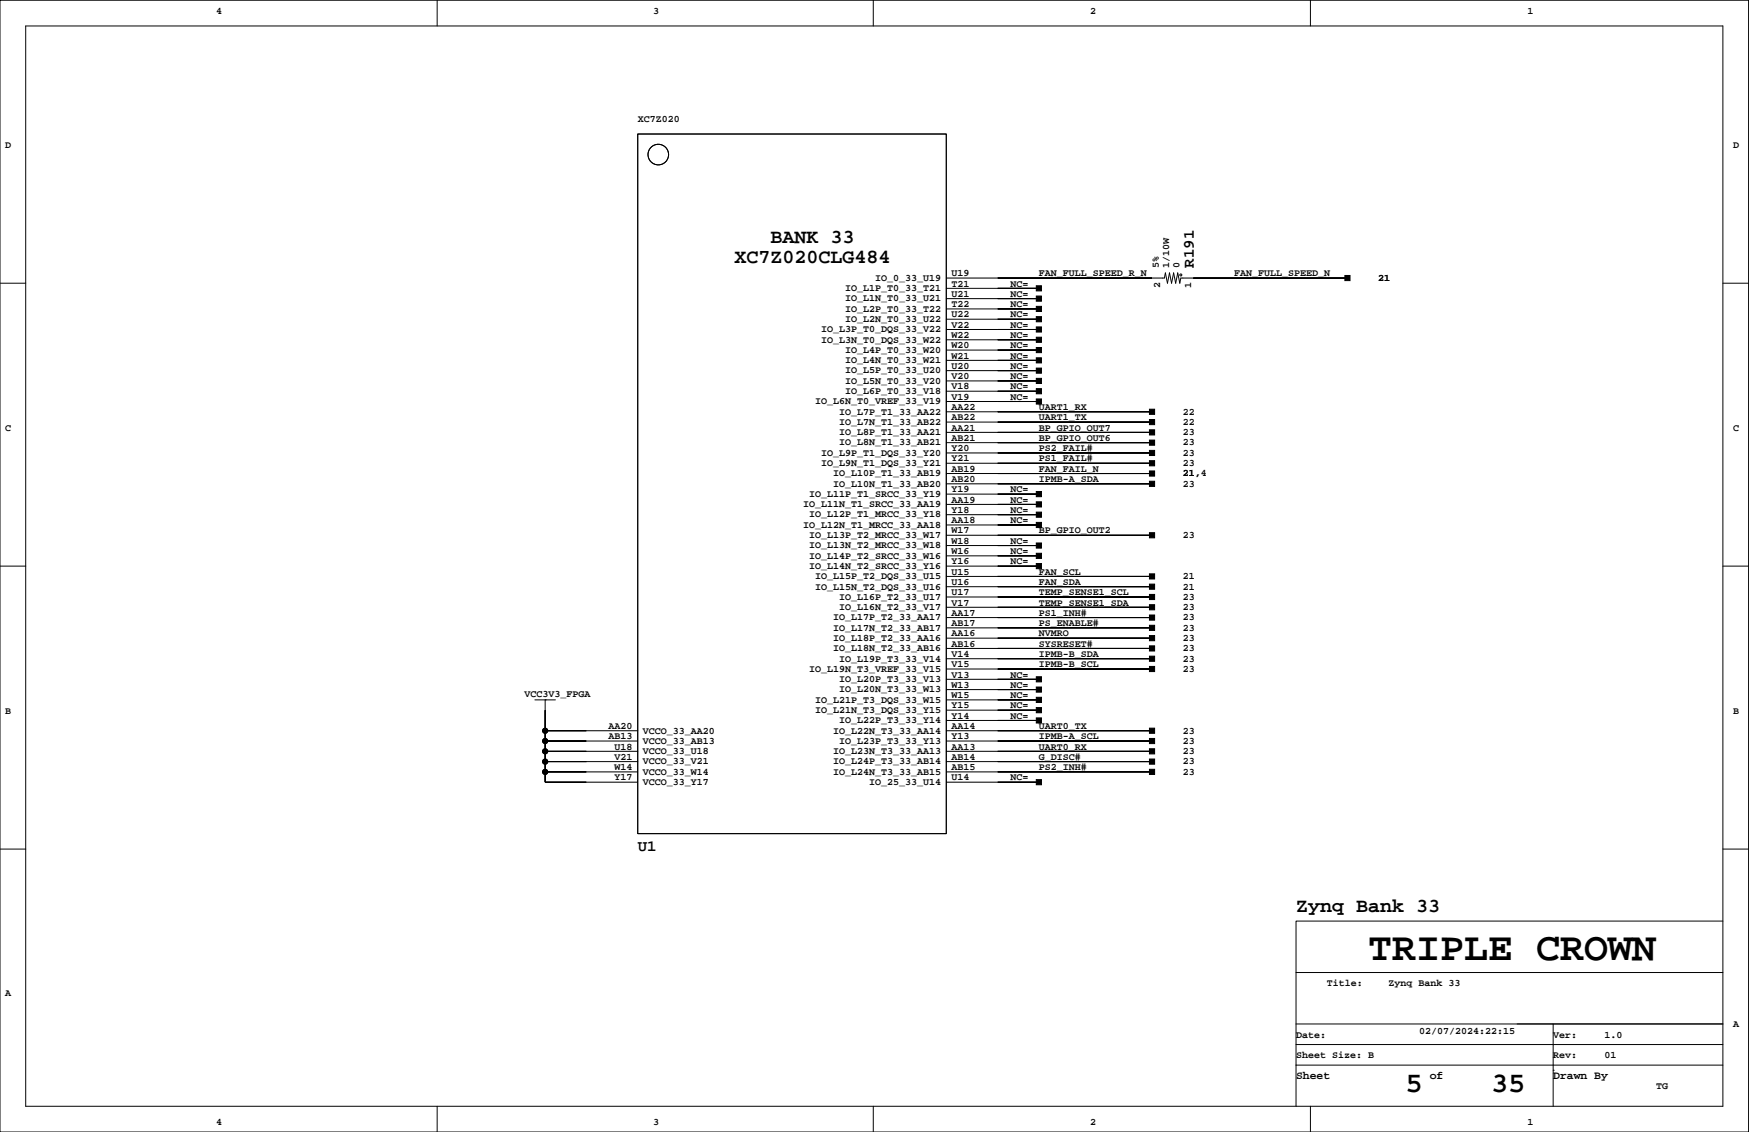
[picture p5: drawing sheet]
<svg xmlns="http://www.w3.org/2000/svg" width="432mm" height="279mm" viewBox="0 0 432 279" stroke-linecap="round" stroke-linejoin="round" font-family="sans-serif">
<g fill="none" stroke="#000" stroke-width=".25">
<path d="M0 .1h431.7v279.3h-431.7zM6.3 6.4h419.1v266.7h-419.1zM107.9 .1v6.3M215.6 .1v6.3M323.5 .1v6.3M157.4 33.1h76.2v172.7h-76.2zM0 69.9h6.3M233.6 78.8h22.9M233.6 76.2h22.9M233.6 73.7h22.9M233.6 71.2h22.9M233.6 68.6h53.9l.2-1.2 .5 2.5 .5-2.5 .5 2.5 .5-2.5 .6 2.5 .5-2.5 .5 2.5 .2-1.3h41.2"/>
<path d="M425.4 69.9h6.3M233.6 99.1h22.9M233.6 96.6h22.9M233.6 94h22.9M233.6 91.5h22.9M233.6 88.9h22.9M233.6 86.4h22.9M233.6 83.9h22.9M233.6 81.3h22.9M233.6 119.4h50.8M233.6 116.9h50.8M233.6 114.3h50.8"/>
<path d="M233.6 111.8h50.8M233.6 109.3h50.8M233.6 106.7h50.8M233.6 104.2h50.8M233.6 101.6h50.8M0 139.7h6.3M233.6 139.7h22.9M233.6 137.2h22.9M233.6 134.7h22.9M233.6 132.1h50.8M233.6 129.6h22.9M233.6 127h22.9"/>
<path d="M233.6 124.5h22.9M233.6 122h22.9M425.4 139.7h6.3M233.6 157.5h50.8M233.6 155h50.8M233.6 152.4h50.8M233.6 149.9h50.8M233.6 147.3h50.8M233.6 144.8h50.8M233.6 142.3h50.8M132.1 172.7h5M134.6 172.7h.1"/>
<path d="M134.6 172.7v20.4h22.8M233.6 177.8h22.9M233.6 175.3h22.9M233.6 172.7h22.9M233.6 170.2h22.9M233.6 167.7h22.9M233.6 165.1h50.8M233.6 162.6h50.8M233.6 160h50.8M134.6 190.5h22.8M134.6 188h22.8M134.6 185.4h22.8"/>
<path d="M134.6 182.9h22.8M134.6 180.4h22.8M233.6 193.1h22.9M233.6 190.5h50.8M233.6 188h50.8M233.6 185.4h50.8M233.6 182.9h50.8M233.6 180.4h50.8M0 209.6h6.3M425.4 209.6h6.3M425.4 227.3h-105.4v35.6M320 257.8h105.4"/>
<path d="M320 252.7h105.4M320 240h105.4M383.5 252.7v20.4M107.9 273.1v6.3M215.6 273.1v6.3M320 262.9v10.2M320 262.9h105.4M323.5 273.1v6.3M383.5 264.2h.1"/>
<circle cx="162.5" cy="38.2" r="2.54"/>
<circle cx="291.5" cy="67.9" r=".25"/>
<circle cx="134.6" cy="188" r=".63"/>
<circle cx="134.6" cy="180.4" r=".63"/>
<circle cx="134.6" cy="185.4" r=".63"/>
<circle cx="134.6" cy="190.5" r=".63"/>
<circle cx="134.6" cy="182.9" r=".63"/>
</g>
<g fill="#000" stroke="#000" stroke-width=".25">
<path d="M255.8 70.5h1.3v1.3h-1.3z" fill-rule="evenodd"/>
<path d="M255.8 73.1h1.3v1.2h-1.3z" fill-rule="evenodd"/>
<path d="M255.8 75.6h1.3v1.3h-1.3z" fill-rule="evenodd"/>
<path d="M255.8 78.2h1.3v1.2h-1.3z" fill-rule="evenodd"/>
<path d="M246.3 71.2h10.2z" fill-rule="evenodd"/>
<path d="M246.3 73.7h10.2z" fill-rule="evenodd"/>
<path d="M246.3 76.2h10.2z" fill-rule="evenodd"/>
<path d="M246.3 78.8h10.2z" fill-rule="evenodd"/>
<path d="M246.3 68.6h38.1z" fill-rule="evenodd"/>
<path d="M332 68h1.3v1.3h-1.3z" fill-rule="evenodd"/>
<path d="M294.6 68.6h38.1z" fill-rule="evenodd"/>
<path d="M255.8 85.8h1.3v1.2h-1.3z" fill-rule="evenodd"/>
<path d="M255.8 88.3h1.3v1.3h-1.3z" fill-rule="evenodd"/>
<path d="M255.8 90.8h1.3v1.3h-1.3z" fill-rule="evenodd"/>
<path d="M255.8 93.4h1.3v1.3h-1.3z" fill-rule="evenodd"/>
<path d="M255.8 95.9h1.3v1.3h-1.3z" fill-rule="evenodd"/>
<path d="M255.8 80.7h1.3v1.3h-1.3z" fill-rule="evenodd"/>
<path d="M255.8 83.2h1.3v1.3h-1.3z" fill-rule="evenodd"/>
<path d="M255.8 98.5h1.3v1.2h-1.3z" fill-rule="evenodd"/>
<path d="M246.3 86.4h10.2z" fill-rule="evenodd"/>
<path d="M246.3 88.9h10.2z" fill-rule="evenodd"/>
<path d="M246.3 91.5h10.2z" fill-rule="evenodd"/>
<path d="M246.3 94h10.2z" fill-rule="evenodd"/>
<path d="M246.3 96.6h10.2z" fill-rule="evenodd"/>
<path d="M246.3 81.3h10.2z" fill-rule="evenodd"/>
<path d="M246.3 83.9h10.2z" fill-rule="evenodd"/>
<path d="M246.3 99.1h10.2z" fill-rule="evenodd"/>
<path d="M283.8 108.6h1.3v1.3h-1.3z" fill-rule="evenodd"/>
<path d="M283.8 106.1h1.3v1.3h-1.3z" fill-rule="evenodd"/>
<path d="M283.8 113.7h1.3v1.3h-1.3z" fill-rule="evenodd"/>
<path d="M283.8 116.2h1.3v1.3h-1.3z" fill-rule="evenodd"/>
<path d="M283.8 111.2h1.3v1.2h-1.3z" fill-rule="evenodd"/>
<path d="M283.8 101h1.3v1.3h-1.3z" fill-rule="evenodd"/>
<path d="M283.8 103.5h1.3v1.3h-1.3z" fill-rule="evenodd"/>
<path d="M246.3 119.4h38.1z" fill-rule="evenodd"/>
<path d="M246.3 109.3h38.1z" fill-rule="evenodd"/>
<path d="M246.3 106.7h38.1z" fill-rule="evenodd"/>
<path d="M246.3 114.3h38.1z" fill-rule="evenodd"/>
<path d="M246.3 116.9h38.1z" fill-rule="evenodd"/>
<path d="M246.3 111.8h38.1z" fill-rule="evenodd"/>
<path d="M246.3 101.6h38.1z" fill-rule="evenodd"/>
<path d="M246.3 104.2h38.1z" fill-rule="evenodd"/>
<path d="M255.8 121.3h1.3v1.3h-1.3z" fill-rule="evenodd"/>
<path d="M255.8 123.9h1.3v1.2h-1.3z" fill-rule="evenodd"/>
<path d="M255.8 126.4h1.3v1.3h-1.3z" fill-rule="evenodd"/>
<path d="M255.8 128.9h1.3v1.3h-1.3z" fill-rule="evenodd"/>
<path d="M255.8 134h1.3v1.3h-1.3z" fill-rule="evenodd"/>
<path d="M255.8 136.6h1.3v1.2h-1.3z" fill-rule="evenodd"/>
<path d="M246.3 122h10.2z" fill-rule="evenodd"/>
<path d="M246.3 124.5h10.2z" fill-rule="evenodd"/>
<path d="M246.3 127h10.2z" fill-rule="evenodd"/>
<path d="M246.3 129.6h10.2z" fill-rule="evenodd"/>
<path d="M246.3 134.7h10.2z" fill-rule="evenodd"/>
<path d="M246.3 137.2h10.2z" fill-rule="evenodd"/>
<path d="M246.3 139.7h10.2z" fill-rule="evenodd"/>
<path d="M283.8 118.8h1.3v1.3h-1.3z" fill-rule="evenodd"/>
<path d="M283.8 131.5h1.3v1.2h-1.3z" fill-rule="evenodd"/>
<path d="M246.3 132.1h38.1z" fill-rule="evenodd"/>
<path d="M255.8 139.1h1.3v1.3h-1.3z" fill-rule="evenodd"/>
<path d="M283.8 144.2h1.3v1.2h-1.3z" fill-rule="evenodd"/>
<path d="M283.8 141.6h1.3v1.3h-1.3z" fill-rule="evenodd"/>
<path d="M283.8 151.8h1.3v1.3h-1.3z" fill-rule="evenodd"/>
<path d="M283.8 154.3h1.3v1.3h-1.3z" fill-rule="evenodd"/>
<path d="M283.8 156.9h1.3v1.2h-1.3z" fill-rule="evenodd"/>
<path d="M283.8 149.3h1.3v1.2h-1.3z" fill-rule="evenodd"/>
<path d="M283.8 146.7h1.3v1.3h-1.3z" fill-rule="evenodd"/>
<path d="M246.3 144.8h38.1z" fill-rule="evenodd"/>
<path d="M246.3 142.3h38.1z" fill-rule="evenodd"/>
<path d="M246.3 152.4h38.1z" fill-rule="evenodd"/>
<path d="M246.3 155h38.1z" fill-rule="evenodd"/>
<path d="M246.3 157.5h38.1z" fill-rule="evenodd"/>
<path d="M246.3 149.9h38.1z" fill-rule="evenodd"/>
<path d="M246.3 147.3h38.1z" fill-rule="evenodd"/>
<path d="M134.6 175.3v5.1z" fill-rule="evenodd"/>
<path d="M255.8 167h1.3v1.3h-1.3z" fill-rule="evenodd"/>
<path d="M255.8 169.6h1.3v1.2h-1.3z" fill-rule="evenodd"/>
<path d="M255.8 172.1h1.3v1.3h-1.3z" fill-rule="evenodd"/>
<path d="M255.8 174.6h1.3v1.3h-1.3z" fill-rule="evenodd"/>
<path d="M255.8 177.2h1.3v1.3h-1.3z" fill-rule="evenodd"/>
<path d="M246.3 167.7h10.2z" fill-rule="evenodd"/>
<path d="M246.3 170.2h10.2z" fill-rule="evenodd"/>
<path d="M246.3 172.7h10.2z" fill-rule="evenodd"/>
<path d="M246.3 175.3h10.2z" fill-rule="evenodd"/>
<path d="M246.3 177.8h10.2z" fill-rule="evenodd"/>
<path d="M283.8 164.5h1.3v1.3h-1.3z" fill-rule="evenodd"/>
<path d="M283.8 162h1.3v1.2h-1.3z" fill-rule="evenodd"/>
<path d="M283.8 159.4h1.3v1.3h-1.3z" fill-rule="evenodd"/>
<path d="M246.3 165.1h38.1z" fill-rule="evenodd"/>
<path d="M246.3 162.6h38.1z" fill-rule="evenodd"/>
<path d="M246.3 160h38.1z" fill-rule="evenodd"/>
<path d="M134.6 190.5v2.6z" fill-rule="evenodd"/>
<path d="M134.6 180.4v2.5z" fill-rule="evenodd"/>
<path d="M134.6 182.9v2.5z" fill-rule="evenodd"/>
<path d="M134.6 185.4v2.6z" fill-rule="evenodd"/>
<path d="M134.6 188v2.5z" fill-rule="evenodd"/>
<path d="M134.6 193.1h10.1z" fill-rule="evenodd"/>
<path d="M134.6 190.5h10.1z" fill-rule="evenodd"/>
<path d="M134.6 188h10.1z" fill-rule="evenodd"/>
<path d="M134.6 185.4h10.1z" fill-rule="evenodd"/>
<path d="M134.6 182.9h10.1z" fill-rule="evenodd"/>
<path d="M134.6 180.4h10.1z" fill-rule="evenodd"/>
<path d="M255.8 192.4h1.3v1.3h-1.3z" fill-rule="evenodd"/>
<path d="M246.3 193.1h10.2z" fill-rule="evenodd"/>
<path d="M283.8 182.3h1.3v1.2h-1.3z" fill-rule="evenodd"/>
<path d="M283.8 189.9h1.3v1.3h-1.3z" fill-rule="evenodd"/>
<path d="M283.8 187.3h1.3v1.3h-1.3z" fill-rule="evenodd"/>
<path d="M283.8 179.7h1.3v1.3h-1.3z" fill-rule="evenodd"/>
<path d="M283.8 184.8h1.3v1.3h-1.3z" fill-rule="evenodd"/>
<path d="M246.3 182.9h38.1z" fill-rule="evenodd"/>
<path d="M246.3 190.5h38.1z" fill-rule="evenodd"/>
<path d="M246.3 188h38.1z" fill-rule="evenodd"/>
<path d="M246.3 180.4h38.1z" fill-rule="evenodd"/>
<path d="M246.3 185.4h38.1z" fill-rule="evenodd"/>
<circle cx="134.6" cy="188" r=".63"/>
<circle cx="134.6" cy="180.4" r=".63"/>
<circle cx="134.6" cy="185.4" r=".63"/>
<circle cx="134.6" cy="190.5" r=".63"/>
<circle cx="134.6" cy="182.9" r=".63"/>
</g>
<text font-size="9.9" x="337.7" y="237">TRIPLE CROWN</text>
<g font-size="7.1">
<text x="347" y="269.5">5</text>
<text x="368.1" y="269.5">35</text>
</g>
<g font-size="4.9">
<text x="190.2" y="59.9">BANK 33</text>
<text x="181.4" y="64.9">XC7Z020CLG484</text>
<text x="320" y="225.2">Zynq Bank 33</text>
</g>
<g font-size="3.9">
<text x="294.7" y="66.1" transform="rotate(-90 294.7 66.1)">R191</text>
<text x="157.4" y="210.1">U1</text>
</g>
<g font-size="2.8">
<text x="320" y="266.2">Sheet</text>
<text x="353" y="266.2">of</text>
<text x="383.5" y="266.2">Drawn By</text>
</g>
<g font-size="2.5">
<text x="53.3" y="3.4">4</text>
<text x="161.3" y="3.4">3</text>
<text x="269.2" y="3.4">2</text>
<text x="377.1" y="3.4">1</text>
<text x="157.4" y="30.1">XC7Z020</text>
<text x="1.3" y="36.4">D</text>
<text x="427.9" y="36.4">D</text>
<text x="208.7" y="71.9">IO_L1P_T0_33_T21</text>
<text x="216.1" y="69.3">IO_0_33_U19</text>
<text x="234.9" y="68.2">U19</text>
<text x="234.9" y="70.7">T21</text>
<text x="249.5" y="70.7">NC=</text>
<text x="256.5" y="68.2">FAN_FULL_SPEED_R_N</text>
<text x="286.1" y="66.1" transform="rotate(-90 286.1 66.1)">5%</text>
<text x="286.4" y="71.2" transform="rotate(-90 286.4 71.2)">2</text>
<text x="288.7" y="66.1" transform="rotate(-90 288.7 66.1)">1/10W</text>
<text x="291.2" y="66.1" transform="rotate(-90 291.2 66.1)">0</text>
<text x="294.1" y="71.2" transform="rotate(-90 294.1 71.2)">1</text>
<text x="304.7" y="68.2">FAN_FULL_SPEED_N</text>
<text x="340.3" y="69.3">21</text>
<text x="208.7" y="76.9">IO_L2P_T0_33_T22</text>
<text x="208.7" y="74.4">IO_L1N_T0_33_U21</text>
<text x="234.9" y="75.8">T22</text>
<text x="234.9" y="73.3">U21</text>
<text x="249.5" y="73.3">NC=</text>
<text x="249.5" y="75.8">NC=</text>
<text x="202.7" y="82">IO_L3P_T0_DQS_33_V22</text>
<text x="208.7" y="79.5">IO_L2N_T0_33_U22</text>
<text x="234.9" y="83.4">W22</text>
<text x="234.9" y="78.3">U22</text>
<text x="234.9" y="80.9">V22</text>
<text x="249.5" y="78.3">NC=</text>
<text x="249.5" y="80.9">NC=</text>
<text x="249.5" y="83.4">NC=</text>
<text x="202.7" y="84.6">IO_L3N_T0_DQS_33_W22</text>
<text x="208.7" y="89.6">IO_L4N_T0_33_W21</text>
<text x="208.7" y="87.1">IO_L4P_T0_33_W20</text>
<text x="234.9" y="88.5">W21</text>
<text x="234.9" y="86">W20</text>
<text x="249.5" y="86">NC=</text>
<text x="249.5" y="88.5">NC=</text>
<text x="208.7" y="94.7">IO_L5N_T0_33_V20</text>
<text x="208.7" y="92.2">IO_L5P_T0_33_U20</text>
<text x="234.9" y="91">U20</text>
<text x="234.9" y="93.6">V20</text>
<text x="249.5" y="91">NC=</text>
<text x="249.5" y="93.6">NC=</text>
<text x="201.2" y="99.8">IO_L6N_T0_VREF_33_V19</text>
<text x="208.7" y="97.3">IO_L6P_T0_33_V18</text>
<text x="234.9" y="96.1">V18</text>
<text x="234.9" y="98.7">V19</text>
<text x="234.9" y="101.2">AA22</text>
<text x="249.5" y="96.1">NC=</text>
<text x="249.5" y="98.7">NC=</text>
<text x="256.5" y="101.2">UART1_RX</text>
<text x="1.3" y="106.3">C</text>
<text x="207.2" y="107.4">IO_L8P_T1_33_AA21</text>
<text x="207.2" y="104.9">IO_L7N_T1_33_AB22</text>
<text x="207.2" y="102.3">IO_L7P_T1_33_AA22</text>
<text x="234.9" y="103.7">AB22</text>
<text x="234.9" y="106.3">AA21</text>
<text x="256.5" y="106.3">BP_GPIO_OUT7</text>
<text x="256.5" y="103.7">UART1_TX</text>
<text x="292" y="107.4">23</text>
<text x="292" y="104.9">22</text>
<text x="292" y="102.3">22</text>
<text x="427.9" y="106.3">C</text>
<text x="202.7" y="112.5">IO_L9P_T1_DQS_33_Y20</text>
<text x="207.2" y="110">IO_L8N_T1_33_AB21</text>
<text x="234.9" y="108.8">AB21</text>
<text x="234.9" y="111.4">Y20</text>
<text x="234.9" y="113.9">Y21</text>
<text x="256.5" y="108.8">BP_GPIO_OUT6</text>
<text x="256.5" y="113.9">PS1_FAIL#</text>
<text x="256.5" y="111.4">PS2_FAIL#</text>
<text x="292" y="112.5">23</text>
<text x="292" y="110">23</text>
<text x="202.7" y="115">IO_L9N_T1_DQS_33_Y21</text>
<text x="205.7" y="117.6">IO_L10P_T1_33_AB19</text>
<text x="234.9" y="116.4">AB19</text>
<text x="234.9" y="119">AB20</text>
<text x="256.5" y="119">IPMB-A_SDA</text>
<text x="256.5" y="116.4">FAN_FAIL_N</text>
<text x="292" y="117.6">21,4</text>
<text x="292" y="115">23</text>
<text x="292" y="117.6">21</text>
<text x="198.3" y="125.2">IO_L11N_T1_SRCC_33_AA19</text>
<text x="199.8" y="122.6">IO_L11P_T1_SRCC_33_Y19</text>
<text x="205.7" y="120.1">IO_L10N_T1_33_AB20</text>
<text x="234.9" y="121.5">Y19</text>
<text x="234.9" y="124.1">AA19</text>
<text x="249.5" y="121.5">NC=</text>
<text x="249.5" y="124.1">NC=</text>
<text x="292" y="120.1">23</text>
<text x="198.3" y="130.3">IO_L12N_T1_MRCC_33_AA18</text>
<text x="199.8" y="127.7">IO_L12P_T1_MRCC_33_Y18</text>
<text x="234.9" y="126.6">Y18</text>
<text x="234.9" y="129.1">AA18</text>
<text x="234.9" y="131.7">W17</text>
<text x="249.5" y="126.6">NC=</text>
<text x="249.5" y="129.1">NC=</text>
<text x="256.5" y="131.7">BP_GPIO_OUT2</text>
<text x="199.8" y="137.9">IO_L14P_T2_SRCC_33_W16</text>
<text x="199.8" y="135.3">IO_L13N_T2_MRCC_33_W18</text>
<text x="199.8" y="132.8">IO_L13P_T2_MRCC_33_W17</text>
<text x="234.9" y="136.8">W16</text>
<text x="234.9" y="134.2">W18</text>
<text x="249.5" y="134.2">NC=</text>
<text x="249.5" y="136.8">NC=</text>
<text x="292" y="132.8">23</text>
<text x="199.8" y="140.4">IO_L14N_T2_SRCC_33_Y16</text>
<text x="201.2" y="143">IO_L15P_T2_DQS_33_U15</text>
<text x="234.9" y="141.8">U15</text>
<text x="234.9" y="139.3">Y16</text>
<text x="249.5" y="139.3">NC=</text>
<text x="256.5" y="141.8">FAN_SCL</text>
<text x="292" y="143">21</text>
<text x="201.2" y="145.5">IO_L15N_T2_DQS_33_U16</text>
<text x="207.2" y="148">IO_L16P_T2_33_U17</text>
<text x="234.9" y="149.4">V17</text>
<text x="234.9" y="144.4">U16</text>
<text x="234.9" y="146.9">U17</text>
<text x="256.5" y="144.4">FAN_SDA</text>
<text x="256.5" y="149.4">TEMP_SENSE1_SDA</text>
<text x="256.5" y="146.9">TEMP_SENSE1_SCL</text>
<text x="292" y="145.5">21</text>
<text x="292" y="148">23</text>
<text x="205.7" y="155.7">IO_L17N_T2_33_AB17</text>
<text x="205.7" y="153.1">IO_L17P_T2_33_AA17</text>
<text x="207.2" y="150.6">IO_L16N_T2_33_V17</text>
<text x="234.9" y="152">AA17</text>
<text x="234.9" y="154.5">AB17</text>
<text x="256.5" y="152">PS1_INH#</text>
<text x="256.5" y="154.5">PS_ENABLE#</text>
<text x="292" y="153.1">23</text>
<text x="292" y="150.6">23</text>
<text x="292" y="155.7">23</text>
<text x="205.7" y="160.7">IO_L18N_T2_33_AB16</text>
<text x="205.7" y="158.2">IO_L18P_T2_33_AA16</text>
<text x="234.9" y="159.6">AB16</text>
<text x="234.9" y="157.1">AA16</text>
<text x="256.5" y="159.6">SYSRESET#</text>
<text x="256.5" y="157.1">NVMRO</text>
<text x="292" y="160.7">23</text>
<text x="292" y="158.2">23</text>
<text x="199.8" y="165.8">IO_L19N_T3_VREF_33_V15</text>
<text x="207.2" y="163.3">IO_L19P_T3_33_V14</text>
<text x="234.9" y="164.7">V15</text>
<text x="234.9" y="167.2">V13</text>
<text x="234.9" y="162.1">V14</text>
<text x="249.5" y="167.2">NC=</text>
<text x="256.5" y="164.7">IPMB-B_SCL</text>
<text x="256.5" y="162.1">IPMB-B_SDA</text>
<text x="292" y="165.8">23</text>
<text x="292" y="163.3">23</text>
<text x="129.5" y="172.1">VCC3V3_FPGA</text>
<text x="201.2" y="173.4">IO_L21P_T3_DQS_33_W15</text>
<text x="207.2" y="170.9">IO_L20N_T3_33_W13</text>
<text x="207.2" y="168.4">IO_L20P_T3_33_V13</text>
<text x="234.9" y="172.3">W15</text>
<text x="234.9" y="169.8">W13</text>
<text x="249.5" y="169.8">NC=</text>
<text x="249.5" y="172.3">NC=</text>
<text x="1.3" y="176.1">B</text>
<text x="150.2" y="179.9">AA20</text>
<text x="201.2" y="176">IO_L21N_T3_DQS_33_Y15</text>
<text x="207.2" y="178.5">IO_L22P_T3_33_Y14</text>
<text x="234.9" y="174.8">Y15</text>
<text x="234.9" y="177.4">Y14</text>
<text x="234.9" y="179.9">AA14</text>
<text x="249.5" y="174.8">NC=</text>
<text x="249.5" y="177.4">NC=</text>
<text x="256.5" y="179.9">UART0_TX</text>
<text x="427.9" y="176.1">B</text>
<text x="150.2" y="182.5">AB13</text>
<text x="151.7" y="185">U18</text>
<text x="158.7" y="183.6">VCCO_33_AB13</text>
<text x="158.7" y="181.1">VCCO_33_AA20</text>
<text x="205.7" y="181.1">IO_L22N_T3_33_AA14</text>
<text x="207.2" y="183.6">IO_L23P_T3_33_Y13</text>
<text x="234.9" y="182.5">Y13</text>
<text x="234.9" y="185">AA13</text>
<text x="256.5" y="182.5">IPMB-A_SCL</text>
<text x="256.5" y="185">UART0_RX</text>
<text x="292" y="183.6">23</text>
<text x="292" y="181.1">23</text>
<text x="151.7" y="187.5">V21</text>
<text x="151.7" y="190.1">W14</text>
<text x="158.7" y="191.2">VCCO_33_W14</text>
<text x="158.7" y="188.7">VCCO_33_V21</text>
<text x="158.7" y="186.1">VCCO_33_U18</text>
<text x="205.7" y="191.2">IO_L24N_T3_33_AB15</text>
<text x="205.7" y="188.7">IO_L24P_T3_33_AB14</text>
<text x="205.7" y="186.1">IO_L23N_T3_33_AA13</text>
<text x="234.9" y="187.5">AB14</text>
<text x="234.9" y="190.1">AB15</text>
<text x="256.5" y="190.1">PS2_INH#</text>
<text x="256.5" y="187.5">G_DISC#</text>
<text x="292" y="188.7">23</text>
<text x="292" y="191.2">23</text>
<text x="292" y="186.1">23</text>
<text x="151.7" y="192.6">Y17</text>
<text x="158.7" y="193.8">VCCO_33_Y17</text>
<text x="214.6" y="193.8">IO_25_33_U14</text>
<text x="234.9" y="192.6">U14</text>
<text x="249.5" y="192.6">NC=</text>
<text x="1.3" y="245.9">A</text>
<text x="327.6" y="243.4">Title:</text>
<text x="342.8" y="243.4">Zynq Bank 33</text>
<text x="320" y="256.1">Date:</text>
<text x="350.4" y="255.1">02/07/2024:22:15</text>
<text x="383.5" y="256.1">Ver:</text>
<text x="396.1" y="256.1">1.0</text>
<text x="427.9" y="253.6">A</text>
<text x="320" y="261.2">Sheet Size: B</text>
<text x="383.5" y="261.2">Rev:</text>
<text x="396.1" y="261.2">01</text>
<text x="408.8" y="268.8">TG</text>
<text x="53.3" y="277.7">4</text>
<text x="161.3" y="277.7">3</text>
<text x="269.2" y="277.7">2</text>
<text x="377.1" y="277.7">1</text>
</g>
</svg>
